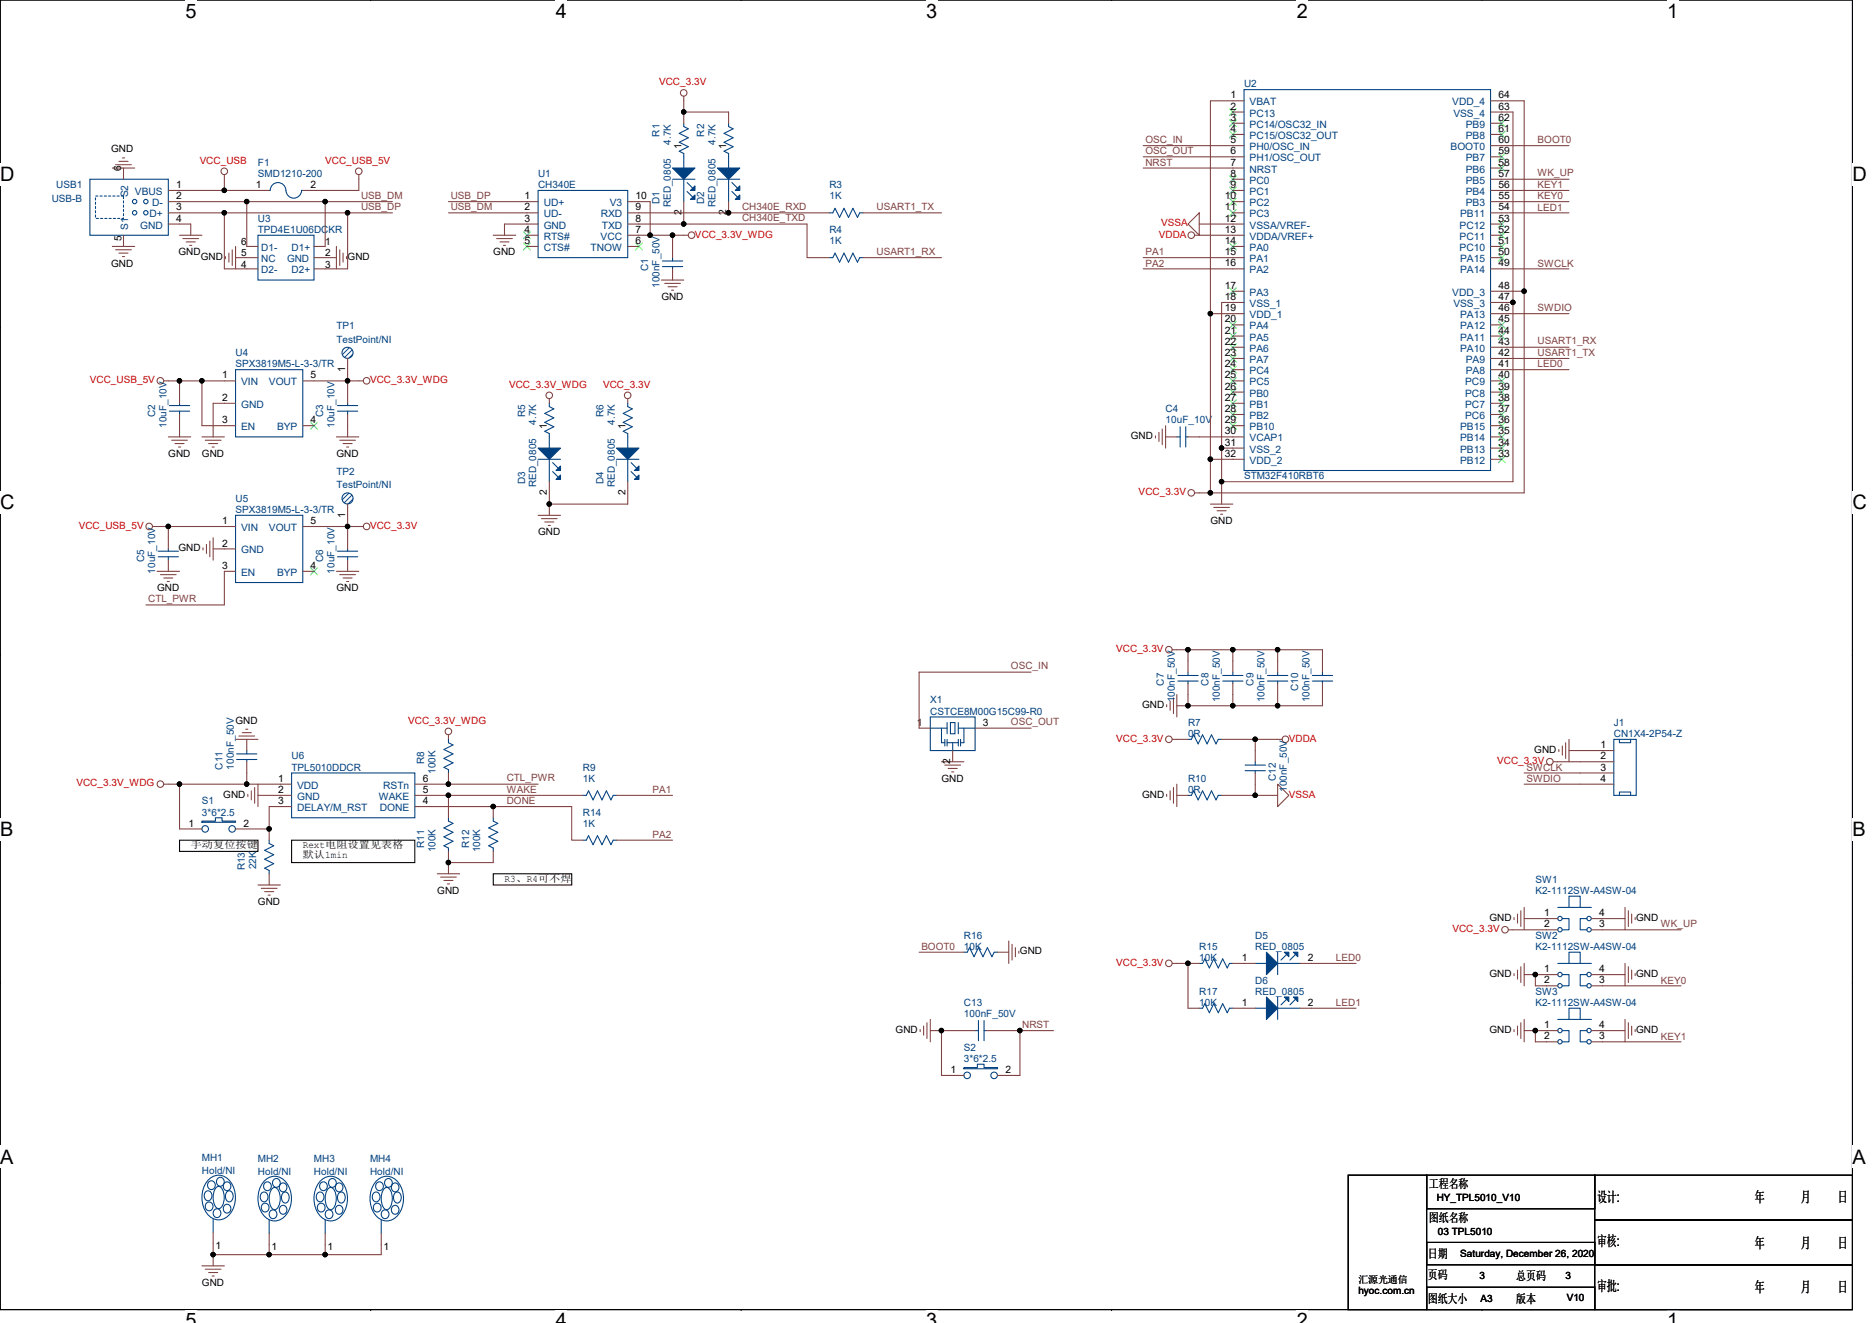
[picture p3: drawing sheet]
<svg xmlns="http://www.w3.org/2000/svg" width="297mm" height="210mm" viewBox="0 0 297 210" stroke-linecap="round" stroke-linejoin="round" font-family="sans-serif">
<path d="M0 0h293.9v207.9h-293.9z" fill="none" stroke="#000" stroke-width=".17"/>
<g fill="#fff">
<path d="M29.4 0h1.8v3.5h-1.8z"/>
<path d="M29.4 207.9h1.8v2h-1.8z"/>
</g>
<path d="M58.8 0h.1M58.8 207.9h.1" fill="none" stroke="#000" stroke-width=".17"/>
<g fill="#fff">
<path d="M88.2 0h1.8v3.5h-1.8z"/>
<path d="M88.2 207.9h1.8v2h-1.8z"/>
</g>
<path d="M117.6 0h.1M117.6 207.9h.1" fill="none" stroke="#000" stroke-width=".17"/>
<g fill="#fff">
<path d="M147 0h1.7v3.5h-1.7z"/>
<path d="M147 207.9h1.7v2h-1.7z"/>
</g>
<path d="M176.4 0h.1M176.4 207.9h.1" fill="none" stroke="#000" stroke-width=".17"/>
<g fill="#fff">
<path d="M205.8 0h1.7v3.5h-1.7z"/>
<path d="M205.8 207.9h1.7v2h-1.7z"/>
</g>
<path d="M235.2 0h.1M235.2 207.9h.1" fill="none" stroke="#000" stroke-width=".17"/>
<g fill="#fff">
<path d="M264.5 0h1.8v3.5h-1.8z"/>
<path d="M264.5 207.9h1.8v2h-1.8z"/>
<path d="M0 26h2.3v3.5h-2.3z"/>
<path d="M293.9 26h2.3v3.5h-2.3z"/>
<path d="M0 77.9h2.3v3.5h-2.3z"/>
<path d="M293.9 77.9h2.3v3.5h-2.3z"/>
</g>
<path d="M0 52h.1M293.9 52h.1" fill="none" stroke="#000" stroke-width=".17"/>
<g fill="#fff">
<path d="M0 129.9h2.1v3.5h-2.1z"/>
<path d="M293.9 129.9h2.1v3.5h-2.1z"/>
</g>
<path d="M0 103.9h.1M293.9 103.9h.1" fill="none" stroke="#000" stroke-width=".17"/>
<g fill="#fff">
<path d="M0 181.9h2.2v3.5h-2.2z"/>
<path d="M293.9 181.9h2.2v3.5h-2.2z"/>
</g>
<path d="M28.5 133.3h12.4v1.8h-12.4zM46.3 133.3h19.5v3.6h-19.5zM78.3 138.7h12.4v1.8h-12.4zM0 155.9h.1M293.9 155.9h.1M213.9 186.5h12.5v21.4h-12.5zM226.4 197.2h26.6v3.5h-26.6zM226.4 186.5h26.6v5.4h-26.6zM253 186.5h40.9v7.1h-40.9zM253 193.6h40.9v7.1h-40.9zM226.4 204.3h26.6v3.6h-26.6zM253 200.7h40.9v7.2h-40.9z" fill="none" stroke="#000" stroke-width=".17"/>
<g fill="none" stroke="#804040" stroke-width=".17">
<path d="M108.5 15.3v.7M17.8 39.1h3.6M17.8 26.7h3.6M18.3 39.6h2.5M18.3 26.1h2.5M18.9 25.6h1.4M19.4 25.1h.4M28.5 37.3h3.5M29 37.9h2.5M29.5 38.4h1.5M30.1 38.9h.3M35.6 27.7v.7"/>
<path d="M36.8 39.6v2.5M37.4 39.1v3.6M53.4 39.1v3.6M53.9 39.6v2.5M56.9 27.7v.7M78.3 37.3h3.5M78.8 37.9h2.5M79.3 38.4h1.5M79.9 38.9h.3M108.5 37.3h.7M189.6 37.3h.7M190.3 33.8v3.5l-1.8-1.7z"/>
<path d="M18.9 40.2h1.4M19.4 40.7h.4M35.8 40.7v.4M36.3 40.2v1.4M54.4 40.2v1.4M55 40.7v.4M104.9 44.4h3.6M105.5 45h2.5M106 45.5h1.4M106.5 46.1h.4M26 60.5h.7M26.7 69.3h3.6"/>
<path d="M27.2 69.9h2.5M27.8 70.4h1.4M28.3 71h.4M32 69.3h3.6M32.6 69.9h2.5M33.1 70.4h1.4M33.7 71h.3M35.6 60.5h1.8M35.6 64h1.8M35.6 67.6h1.8M48 67.6h1.8M48 60.5h1.8"/>
<path d="M53.4 69.3h3.5M53.9 69.9h2.5M54.4 70.4h1.5M55 71h.3M56.9 60.5h.8M87.2 63.3v.7M99.6 63.3v.7M183.3 69.2v.3M183.9 68.6v1.5M184.4 68.1v2.5M185 67.6v3.5M189.6 78.2h.7"/>
<path d="M24.2 83.6h.7M24.9 90.7h3.6M25.5 91.2h2.5M26 91.7h1.4M26.5 92.3h.4M32.2 87v.3M32.8 86.4v1.4M33.3 85.9v2.5M33.8 85.3v3.6M35.6 83.6h1.8M35.6 87.1h1.8M35.6 90.7h1.8"/>
<path d="M48 90.7h1.8M48 83.6h1.8M53.4 90.7h3.5M53.9 91.2h2.5M54.4 91.7h1.5M55 92.3h.3M56.9 83.6h.8M85.4 81.8h3.5M85.9 82.3h2.5M86.4 82.8h1.5M87 83.4h.3M192.1 80h3.5"/>
<path d="M192.6 80.5h2.5M193.1 81.1h1.5M193.7 81.6h.3M37.4 117.3h3.5M37.9 116.8h2.5M38.4 116.3h1.5M39 115.7h.3M71.2 116.6v.7M185.1 111.8v.4M185.7 111.3v1.4M186 103.1h.7M186 117.3h.7"/>
<path d="M186.2 110.8v2.5M186.7 110.2v3.6M202.7 117.3h.8M202.7 108.5v1.7M202.7 104.9v1.8M209.8 108.5v1.7M209.8 104.9v1.8M247.4 119v.3M247.9 118.4v1.4M248.4 117.9v2.5M249 117.3v3.6M26 124.5h.7"/>
<path d="M39.3 126.1v.3M39.9 125.5v1.5M40.4 125v2.5M40.9 124.5v3.5M69.4 138.7h3.5M69.9 139.2h2.5M70.4 139.7h1.5M92.5 126.2h.1M92.5 133.3h.1M97.8 126.2h.1M97.8 133.3h.1M149.4 120.9h3.5"/>
<path d="M149.9 121.4h2.5M150.4 122h1.5M151 122.5h.3M185.1 126.1v.3M185.7 125.5v1.5M186.2 125v2.5M186.7 124.5v3.5M202.7 124.5l1.8 1.7-1.8 1.8zM246.5 120.9h.7M40.9 140.5h3.6M41.5 141h2.5M42 141.5h1.4"/>
<path d="M42.5 142.1h.4M71 140.3h.3M160.1 149.4v3.5M160.6 149.9v2.5M161.1 150.4v1.4M161.7 151v.3M186 152.9h.7M190.3 152.9h.1M195.6 152.9h.1M239.3 147.6h.8M240.2 145.6v.4M240.2 154.5v.4"/>
<path d="M240.8 145.1v1.4M240.8 154v1.4M241.3 144.5v2.5M241.3 153.4v2.5M241.8 144v3.6M241.8 152.9v3.6M245.4 154.7h1.8M245.4 156.5h1.8M252.5 154.7h1.8M252.5 156.5h1.8M257.8 144v3.6M257.8 152.9v3.6"/>
<path d="M258.4 144.5v2.5M258.4 153.4v2.5M258.9 145.1v1.4M258.9 154v1.4M259.5 145.6v.4M259.5 154.5v.4M146 163.4v.3M146.6 162.9v1.4M147.1 162.3v2.5M147.6 161.8v3.6M240.2 163.4v.3M240.8 162.9v1.4"/>
<path d="M241.3 162.3v2.5M241.8 161.8v3.6M257.8 161.8v3.6M258.4 162.3v2.5M258.9 162.9v1.4M259.5 163.4v.3M42.7 195.7v1.8M60.5 195.7v1.8M32 200.9h3.6M32.6 201.4h2.5M33.1 202h1.4M33.7 202.5h.3"/>
<circle cx="108.5" cy="14.7" r=".52"/>
<circle cx="35.6" cy="27.2" r=".52"/>
<circle cx="56.9" cy="27.2" r=".52"/>
<circle cx="109.7" cy="37.3" r=".52"/>
<circle cx="189" cy="37.3" r=".52"/>
<circle cx="25.4" cy="60.4" r=".52"/>
<circle cx="58.2" cy="60.4" r=".52"/>
<circle cx="87.1" cy="62.7" r=".52"/>
<circle cx="99.6" cy="62.7" r=".52"/>
<circle cx="189" cy="78.2" r=".52"/>
<circle cx="23.7" cy="83.6" r=".52"/>
<circle cx="58.2" cy="83.6" r=".52"/>
<circle cx="71.1" cy="116.1" r=".52"/>
<circle cx="185.5" cy="103.1" r=".52"/>
<circle cx="185.5" cy="117.3" r=".52"/>
<circle cx="204" cy="117.3" r=".52"/>
<circle cx="25.4" cy="124.4" r=".52"/>
<circle cx="245.9" cy="120.9" r=".52"/>
<circle cx="185.5" cy="152.9" r=".52"/>
<circle cx="238.8" cy="147.6" r=".52"/>
</g>
<g fill="none" stroke="#004080" stroke-width=".17">
<path d="M37.4 58.7h10.6v10.6h-10.6zM37.4 81.8h10.6v10.7h-10.6zM201.1 107.2h3.2M201.1 108.1h3.2M202.7 108.1v.4M202.7 106.7v.5M208.2 107.2h3.3M208.2 108.1h3.3M209.8 108.1v.4M209.8 106.7v.5M92.5 126.2h.5l.4-.7 .7 1.5 .7-1.5 .7 1.5 .7-1.5 .7 1.5 .4-.8h.5M92.5 133.4h.5l.4-.8 .7 1.5 .7-1.5 .7 1.5 .7-1.5 .7 1.5 .4-.7h.5"/>
<path d="M190.3 152.9h.5l.4-.7 .7 1.4 .7-1.4 .7 1.4 .7-1.4 .7 1.4 .4-.7h.5M247.2 152.9h5.3M247.9 154.7h1.1v1.8h-1.1M249 152.9v-1.8h1.7v1.8M251.8 154.7h-1.1v1.8h1.1M41.5 189.4a.61 .61 0 0 1 .7-.1 .61 .61 0 0 1 .3 .7 .63 .63 0 0 1-.6 .8 .63 .63 0 0 1-.6-.8zM41.6 191.2a.64 .64 0 0 1 .9 0 .64 .64 0 0 1 0 .9 .64 .64 0 0 1-.9 .1 .8 .8 0 0 1 0-1zM41.9 187.5a2.23 2.23 0 0 1 3.8 .5 4.2 4.2 0 0 1-1 5.4 2.24 2.24 0 0 1-3.2-.9 4.4 4.4 0 0 1 .4-5zM42 187.8a.64 .64 0 0 1 .9 0 .64 .64 0 0 1 0 .9 .64 .64 0 0 1-.9 .1 .8 .8 0 0 1 0-1zM42.7 193.6v2.1M42.9 192.2a.64 .64 0 0 1 .9 .1 .64 .64 0 0 1 0 .9 .64 .64 0 0 1-.9 0 .8 .8 0 0 1 0-1zM43.3 188.6l.3-.1a1.23 1.23 0 0 1 .8 1.2 2.59 2.59 0 0 1-.5 2.2l-.3 .1a1.23 1.23 0 0 1-.8-1.2 2.59 2.59 0 0 1 .5-2.2z"/>
<path d="M43.4 187.2a.64 .64 0 0 1 .9 .1 .64 .64 0 0 1 0 .9 .64 .64 0 0 1-.9 0 .8 .8 0 0 1 0-1zM44.5 191.5a.64 .64 0 0 1 .9 .1 .64 .64 0 0 1 0 .8 .64 .64 0 0 1-.9 .1 .83 .83 0 0 1 0-1zM44.5 188a.64 .64 0 0 1 .9 0 .64 .64 0 0 1 0 .9 .64 .64 0 0 1-.9 .1 .83 .83 0 0 1 0-1zM44.8 189.4a.62 .62 0 0 1 .8-.1 .62 .62 0 0 1 .3 .8 .7 .7 0 0 1-.9 .8 1.09 1.09 0 0 1-.2-1.5zM59.2 189.4a.61 .61 0 0 1 .8-.1 .61 .61 0 0 1 .3 .7 .63 .63 0 0 1-.6 .8 .63 .63 0 0 1-.6-.8zM59.4 191.2a.64 .64 0 0 1 .9 0 .64 .64 0 0 1 0 .9 .64 .64 0 0 1-.9 .1 .8 .8 0 0 1 0-1zM59.7 187.5a2.23 2.23 0 0 1 3.7 .5 4.2 4.2 0 0 1-.9 5.4 2.24 2.24 0 0 1-3.2-.9 4.4 4.4 0 0 1 .4-5zM59.8 187.8a.64 .64 0 0 1 .9 0 .64 .64 0 0 1 0 .9 .64 .64 0 0 1-.9 .1 .8 .8 0 0 1 0-1zM60.5 193.6v2.1M60.7 192.2a.64 .64 0 0 1 .8 .1 .64 .64 0 0 1 0 .9 .64 .64 0 0 1-.8 0 .8 .8 0 0 1 0-1zM61.1 188.6l.3-.1a1.23 1.23 0 0 1 .8 1.2 2.59 2.59 0 0 1-.6 2.2l-.2 .1a1.23 1.23 0 0 1-.9-1.2 2.59 2.59 0 0 1 .6-2.2zM61.2 187.2a.64 .64 0 0 1 .9 .1 .64 .64 0 0 1 0 .9 .64 .64 0 0 1-.9 0 .8 .8 0 0 1 0-1z"/>
<path d="M62.3 191.5a.64 .64 0 0 1 .8 .1 .64 .64 0 0 1 0 .8 .64 .64 0 0 1-.8 .1 .83 .83 0 0 1 0-1zM62.3 188a.64 .64 0 0 1 .8 0 .64 .64 0 0 1 0 .9 .64 .64 0 0 1-.8 .1 .83 .83 0 0 1 0-1zM62.6 189.4a.62 .62 0 0 1 .8-.1 .62 .62 0 0 1 .3 .8 .7 .7 0 0 1-.9 .8 1.09 1.09 0 0 1-.2-1.5z"/>
<circle cx="247.5" cy="154.7" r=".35"/>
<circle cx="247.5" cy="156.5" r=".35"/>
<circle cx="252.1" cy="154.7" r=".35"/>
<circle cx="252.1" cy="156.5" r=".35"/>
</g>
<path d="M49.3 67l1.1 1.1M50.4 67l-1.1 1.1M49.3 90.1l1.1 1.1M50.4 90.1l-1.1 1.1" fill="none" stroke="#0f0" stroke-width=".16"/>
<circle cx="55.1" cy="79.1" r=".88" fill="#fff"/>
<g fill="#004080" stroke="#004080" stroke-width=".17">
<path d="M201 151.1l1.7 1.8-1.7 1.8z" fill-rule="evenodd"/>
<path d="M203.8 151.1h.7v.7z" fill-rule="evenodd"/>
<path d="M205.2 151.1h.7v.7z" fill-rule="evenodd"/>
<path d="M97.8 71.1h3.6l-1.8 1.8z" fill-rule="evenodd"/>
<path d="M101.4 74v.7h-.7z" fill-rule="evenodd"/>
<path d="M100.7 76.1l.7-.7v.7z" fill-rule="evenodd"/>
<circle cx="55.1" cy="79.1" r=".88"/>
</g>
<path d="M87.2 64h.1M87.2 69.3h.1M99.6 69.3h.1M99.6 76.5h.1M26.7 85.3v1.8M26.7 88.9v1.8M55.2 80v1.8M152.9 151.1h.1M158.3 151.1h.1M197.4 152.9h1.8M206.3 152.9h1.8" fill="none" stroke="#804040" stroke-width=".17"/>
<g fill="none" stroke="#004080" stroke-width=".17">
<path d="M87.2 64v.5l.7 .4-1.5 .7 1.5 .7-1.5 .7 1.5 .7-1.5 .8 .8 .3v.5M97.8 72.9h3.6M99.6 69.3v1.8M99.6 72.9v3.6M100.1 73.4l.9 .9M100.1 74.8l.9 .9M25.1 88.4h3.2M25.1 87.5h3.2M26.7 87.1v.4M26.7 88.4v.5M152.9 151.1h.6l.3-.7 .8 1.4 .7-1.4 .7 1.4 .7-1.4 .7 1.4 .4-.7h.5M199.2 152.9h1.8"/>
<path d="M202.7 151.1v3.6M202.7 152.9h3.6M204.1 151.5l-.8 .9M205.6 151.5l-.9 .9"/>
</g>
<circle cx="55.1" cy="56" r=".88" fill="#fff"/>
<g fill="#004080" stroke="#004080" stroke-width=".17">
<path d="M85.4 71.1h3.5l-1.7 1.8z" fill-rule="evenodd"/>
<path d="M88.9 74v.7h-.7z" fill-rule="evenodd"/>
<path d="M88.2 76.1l.7-.7v.7z" fill-rule="evenodd"/>
<path d="M106.7 26.7h3.6l-1.8 1.7z" fill-rule="evenodd"/>
<path d="M110.3 29.5v.7h-.7z" fill-rule="evenodd"/>
<path d="M109.6 31.6l.7-.7v.7z" fill-rule="evenodd"/>
<path d="M113.8 26.7h3.6l-1.8 1.7z" fill-rule="evenodd"/>
<path d="M117.4 29.5v.7h-.7z" fill-rule="evenodd"/>
<path d="M116.7 31.6l.7-.7v.7z" fill-rule="evenodd"/>
<path d="M201 158.2l1.7 1.8-1.7 1.8z" fill-rule="evenodd"/>
<path d="M203.8 158.2h.7v.8z" fill-rule="evenodd"/>
<path d="M205.2 158.2h.7v.8z" fill-rule="evenodd"/>
<circle cx="55.1" cy="56" r=".88"/>
</g>
<g fill="none" stroke="#804040" stroke-width=".17">
<path d="M108.5 19.6h.1M108.5 16v1.8M108.5 17.8v1.8M108.5 17.8h7.1v1.8M115.6 19.6h.1M195.6 17.8h1.8M195.6 19.6h1.8M197.4 16h-5.3v33.8M236.5 19.6h1.8M236.5 17.8h3.6v30.2M236.5 16h5.3v30.2M19.6 37.3v1.8"/>
<path d="M19.6 26.7v1.7M26.7 30.2h8.9M26.7 32h12.5M26.7 33.8h8.9M26.7 35.6h3.6v1.7M35.6 33.8h19.6M35.6 33.8v8.9h5.3M35.6 28.4v1.8M39.2 32v7.1h1.7M39.2 32h12.4M42.7 30.2h-7.1M51.6 32v7.1h-1.8"/>
<path d="M51.6 32h10.7M55.2 33.8v8.9h-5.4M55.2 33.8h7.1M56.9 28.4v1.8h-8.9M71.2 32h14.2M71.2 33.8h14.2M83.6 37.3h1.8M83.6 39.1h1.8M85.4 35.6h-5.4v1.7M99.6 39.1h1.8M99.6 37.3h3.6M99.6 33.8h16"/>
<path d="M99.6 32h3.6v5.3M103.2 37.3h3.5M106.7 37.3v3.6M106.7 37.3h1.8M108.5 24.9h.1M108.5 32h.1M108.5 35.6h-8.9M108.5 32v3.6M108.5 35.6h19.6v5.3h3.5M115.6 24.9h.1M115.6 32h.1M115.6 32v1.8"/>
<path d="M115.6 33.8h16M131.6 33.8h.1M136.9 33.8h.1M136.9 33.8h12.5M181.4 24.9h16M181.4 26.7h16M181.4 23.1h16M190.3 35.6h7.1M195.6 21.3h1.8M195.6 28.4h1.8M195.6 30.2h1.8M195.6 32h1.8"/>
<path d="M195.6 33.8h1.8M195.6 39.1h1.8M197.4 37.3h-7.1M236.5 39.1h1.8M236.5 37.3h1.8M236.5 35.6h1.8M236.5 33.8h12.5M236.5 32h12.5M236.5 30.2h12.5M236.5 28.4h12.5M236.5 26.7h1.8M236.5 24.9h1.8"/>
<path d="M236.5 23.1h12.5M236.5 21.3h1.8M40.9 40.9h-3.5M49.8 40.9h3.6M55.2 56.9v3.6M106.7 42.7v1.7M131.6 40.9h.1M136.9 40.9h.1M136.9 40.9h12.5M181.4 42.7h16M181.4 40.9h16M192.1 49.8v23.1"/>
<path d="M192.1 49.8h5.3M193.8 48h3.6M193.8 48v23.1M195.6 46.2h1.8M195.6 51.6h1.8M195.6 53.3h1.8M195.6 55.1h1.8M195.6 56.9h1.8M195.6 58.7h1.8M236.5 58.7h12.5M236.5 56.9h12.5M236.5 55.1h12.5"/>
<path d="M236.5 53.3h1.8M236.5 51.6h1.8M236.5 49.8h12.5M236.5 48h3.6M236.5 46.2h5.3M236.5 42.7h12.5M236.5 40.9h1.8M240.1 48v28.5h-46.3v-5.4h3.6M241.8 46.2v32h-49.7M26.7 60.5h1.8M28.5 60.5v3.5M28.5 65.8v3.5"/>
<path d="M28.5 60.5h3.5M32 60.5v7.1h3.6M32 60.5h3.6M35.6 64h-1.8v5.3M49.8 60.5h5.4M55.2 65.8v3.5M55.2 60.5h1.7M55.2 60.5v3.5M87.2 69.3h.1M87.2 76.5h.1M87.2 76.5v3.5M99.6 64h.1"/>
<path d="M99.6 69.3h.1M99.6 76.5v3.5h-12.4M185 69.3h1.7M188.5 69.3h8.9M190.3 78.2h1.8M192.1 72.9v5.3M192.1 72.9h5.3M193.8 76.5v3.5M195.6 60.5h1.8M195.6 62.2h1.8M195.6 64h1.8M195.6 65.8h1.8"/>
<path d="M195.6 67.6h1.8M236.5 72.9h1.8M236.5 71.1h1.8M236.5 69.3h1.8M236.5 67.6h1.8M236.5 65.8h1.8M236.5 64h1.8M236.5 62.2h1.8M236.5 60.5h1.8M24.9 83.6h1.8M26.7 83.6v1.7M26.7 83.6h8.9"/>
<path d="M33.8 87.1h1.8M35.6 90.7v5.3h-12.4M49.8 83.6h5.4M55.2 88.9v1.8M55.2 81.8v1.8M55.2 83.6h1.7M55.2 83.6v3.5M87.2 80v1.8M39.2 117.3v1.8M71.2 117.3h.1M147.6 115.6h.1M151.2 119.1h.1"/>
<path d="M151.2 119.1v1.8M154.7 115.6h.1M154.7 115.6h8.9M163.6 106.7h-17.8v8.9h1.8M186.7 112h1.8M186.7 103.1h1.8M186.7 117.3h1.8M188.5 112h7.1M188.5 103.1h7.1M188.5 117.3h.1M188.5 108.5v3.5M188.5 103.1v3.6"/>
<path d="M193.8 117.3h5.4M193.8 117.3h.1M195.6 112h7.1M195.6 108.5v3.5M195.6 103.1h7.1M195.6 103.1v3.6M199.2 117.3v3.6M199.2 117.3h3.5M202.7 110.2v1.8M202.7 103.1h7.1v1.8M202.7 103.1v1.8M209.8 110.2v1.8h-7.1"/>
<path d="M249 119.1h7.1M26.7 124.5h1.8M28.5 124.5h10.7M28.5 124.5v7.1h3.5M32 131.6h.1M37.4 131.6h.1M37.4 131.6h5.3M39.2 120.9v3.6M39.2 124.5h7.1M40.9 126.2h5.4M42.7 133.3h.1M42.7 138.7h.1"/>
<path d="M42.7 131.6v1.7M42.7 138.7v1.8M46.3 128h-3.6v3.6M65.8 128h12.5M65.8 126.2h5.4M65.8 124.5h5.4M71.2 129.8h.1M71.2 135.1h.1M71.2 122.7h.1M71.2 135.1v1.8M71.2 136.9v1.8M71.2 124.5h14.2"/>
<path d="M71.2 122.7v1.8M78.3 129.8h.1M78.3 135.1h.1M78.3 129.8v-1.8h12.4v5.4h1.8M78.3 135.1v1.8h-7.1M92.5 126.2h-21.3v3.6M97.8 133.3h8.9M97.8 126.2h8.9M186.7 126.2h1.8M188.5 126.2h.1M193.8 126.2h5.4M193.8 126.2h.1"/>
<path d="M199.2 122.7v3.5M199.2 126.2h3.5M241.8 122.7h14.3M241.8 124.5h14.3M247.2 120.9h8.9M145.8 151.1h7.1M158.3 151.1h1.8M186.7 152.9h1.8M188.5 152.9h1.8M188.5 152.9v7.1h1.8M195.6 152.9h1.8M208.1 152.9h7.1"/>
<path d="M240.1 147.6h7.1M241.8 145.8h5.4M241.8 154.7h1.8M243.6 154.7h1.8M243.6 154.7v1.8h1.8M252.5 145.8h5.3M252.5 147.6h14.2M254.3 156.5h12.4M254.3 154.7h3.5M147.6 163.6h1.8M149.4 163.6h5.3M149.4 163.6v7.1h3.5"/>
<path d="M152.9 170.7h.1M156.5 163.6h5.3M158.3 170.7h.1M161.8 163.6h5.4M161.8 163.6v7.1h-3.5M190.3 160h.1M195.6 160h3.6M195.6 160h.1M206.3 160h8.9M241.8 163.6h1.8v1.8M243.6 163.6h3.6M243.6 165.4h3.6"/>
<path d="M252.5 163.6h5.3M252.5 165.4h14.2M33.8 195.6v3.5M42.7 199.1h-8.9v1.8M42.7 199.1h8.9M42.7 197.5v1.6M51.6 195.7v3.4M60.5 197.5v1.6h-8.9"/>
</g>
<g fill="none" stroke="#004080" stroke-width=".17">
<path d="M108.5 19.6v.5l.7 .3-1.4 .8 1.4 .7-1.4 .7 1.4 .7-1.4 .7 .7 .4v2.3M115.6 19.6v.5l.7 .3-1.4 .8 1.4 .7-1.4 .7 1.4 .7-1.4 .7 .7 .4v2.3M197.4 14.2h39.1v60.5h-39.1zM14.3 28.4h12.4v8.9h-12.4zM40.9 37.3h8.9v7.1h-8.9zM42.7 30.2h.2M42.9 30.2a1.24 1.24 0 0 1 1.2-1.2 1.24 1.24 0 0 1 1.3 1.2M45.4 30.2a1.24 1.24 0 0 0 1.2 1.3 1.24 1.24 0 0 0 1.3-1.3M47.9 30.2h.1M85.4 30.2h14.2v10.7h-14.2zM106.7 28.4h3.6M108.5 28.4v3.6"/>
<path d="M109 29l.9 .9M109 30.4l.9 .9M113.8 28.4h3.6M115.6 28.4v3.6M116.1 29l.9 .9M116.1 30.4l.9 .9M131.6 33.8h.5l.4-.7 .7 1.4 .7-1.4 .7 1.4 .7-1.4 .8 1.4 .3-.7h.5M105.1 41.4h3.2M105.1 42.3h3.2M106.7 42.3v.4M106.7 40.9v.5M131.6 40.9h.5l.4-.7 .7 1.4 .7-1.4 .7 1.4 .7-1.4 .8 1.4 .3-.7h.5"/>
<path d="M26.9 65.3h3.2M26.9 64.4h3.2M28.5 64v.4M28.5 65.3v.5M53.5 65.3h3.3M53.5 64.4h3.3M55.2 64v.4M55.2 65.3v.5M85.4 72.9h3.5M87.2 69.3v1.8M87.2 72.9v3.6M87.7 73.4l.9 .9"/>
<path d="M87.7 74.8l.9 .9M99.6 64v.5l.7 .4-1.4 .7 1.4 .7-1.4 .7 1.4 .7-1.4 .8 .7 .3v.5M186.7 69.3h.6M187.3 67.7v3.3M188.1 69.3h.4M188.1 67.7v3.3M53.5 88.4h3.3M53.5 87.5h3.3M55.2 87.1v.4M55.2 88.4v.5M37.5 119.7h3.3M39.2 119.1v.6"/>
<path d="M71.2 117.3v.6l.7 .3-1.5 .8 1.5 .7-1.5 .7 1.5 .7-1.5 .7 .8 .4v.5M147.6 113.8h7.1v5.3h-7.1zM147.6 115.6h2.7M149.4 115.6v2.3h.5M149.9 117.3v1.1M150.3 114.7v1.8M150.3 117.3v1.1M150.3 117.9h1.8M150.8 114.7h.7v1.8h-.7zM151.2 117.9v1.2M152.1 115.6h2.6M152.1 114.7v1.8"/>
<path d="M152.1 117.3v1.1M152.4 117.3v1.1M152.9 115.6v2.3h-.5M186.9 107.2h3.2M186.9 108.1h3.2M188.5 117.3h.5l.4-.7 .7 1.5 .7-1.5 .7 1.5 .7-1.5 .8 1.5 .3-.8h.5M188.5 108.1v.4M188.5 106.7v.5M194 107.2h3.2M194 108.1h3.2M195.6 108.1v.4M195.6 106.7v.5"/>
<path d="M256.1 117.3h3.5v8.9h-3.5zM257 117.3v.6h1.7v-.6M32 130.3h2.2v-.5h1v.5h2.2v.2h-5.4zM37.5 120.5h3.3M39.2 120.5v.4M42.7 133.3v.6l.7 .3-1.4 .8 1.4 .7-1.4 .7 1.4 .7-1.4 .7 .7 .4v.5M46.3 122.7h19.5v7.1h-19.5zM71.2 129.8v.5l.7 .4-1.5 .7 1.5 .7-1.5 .7 1.5 .7-1.5 .7 .8 .4v.5M78.3 129.8v.5l.7 .4-1.4 .7 1.4 .7-1.4 .7 1.4 .7-1.4 .7 .7 .4v.5M188.5 126.2h.5l.4-.7 .7 1.5 .7-1.5 .7 1.5 .7-1.5 .8 1.5 .3-.8h.5M197.6 121.4h3.2M197.6 122.3h3.2"/>
<path d="M199.2 122.3v.4M199.2 120.9v.5M257 126.2v-.5h1.7v.5M202.7 158.2v3.6M204.1 158.6l-.8 .9M205.6 158.6l-.9 .9M247.2 144h5.3M247.9 145.8h1.1v1.8h-1.1M249 144v-1.8h1.7v1.8M251.8 145.8h-1.1v1.8h1.1M152.9 169.4h2.2v-.5h1v.5h2.2v.2h-5.4zM154.7 163.6h.6"/>
<path d="M155.3 162v3.2M156.1 162v3.2M156.1 163.6h.4M190.3 160h.5l.4-.7 .7 1.4 .7-1.4 .7 1.4 .7-1.4 .7 1.4 .4-.7h.5M199.2 160h1.8M202.7 160h3.6M247.2 161.8h5.3M247.9 163.6h1.1v1.8h-1.1M249 161.8v-1.8h1.7v1.8M251.8 163.6h-1.1v1.8h1.1M32.6 189.2a.61 .61 0 0 1 .7-.1 .61 .61 0 0 1 .3 .7 .64 .64 0 0 1-.6 .8 .64 .64 0 0 1-.6-.8zM32.7 191a.64 .64 0 0 1 .9 0 .64 .64 0 0 1 0 .9 .64 .64 0 0 1-.9 .1 .8 .8 0 0 1 0-1z"/>
<path d="M33 187.3a2.23 2.23 0 0 1 3.8 .5 4.2 4.2 0 0 1-.9 5.5 2.24 2.24 0 0 1-3.3-1 4.4 4.4 0 0 1 .4-5zM33.1 187.6a.64 .64 0 0 1 .9 .1 .64 .64 0 0 1 0 .8 .64 .64 0 0 1-.9 .1 .8 .8 0 0 1 0-1zM33.8 193.4v2.2M34 192.1a.64 .64 0 0 1 .9 0 .64 .64 0 0 1 0 .9 .64 .64 0 0 1-.9 0 .8 .8 0 0 1 0-.9zM34.4 188.4l.3-.1a1.23 1.23 0 0 1 .8 1.2 2.59 2.59 0 0 1-.5 2.2l-.3 .1a1.23 1.23 0 0 1-.8-1.2 2.59 2.59 0 0 1 .5-2.2zM34.5 187.1a.65 .65 0 0 1 .9 0 .65 .65 0 0 1 0 .9 .65 .65 0 0 1-.9 .1 .82 .82 0 0 1 0-1zM35.6 187.8a.64 .64 0 0 1 .9 0 .64 .64 0 0 1 0 .9 .64 .64 0 0 1-.9 .1 .81 .81 0 0 1 0-1zM35.6 191.3a.64 .64 0 0 1 .9 .1 .64 .64 0 0 1 0 .9 .64 .64 0 0 1-.9 0 .81 .81 0 0 1 0-1zM35.9 189.2a.62 .62 0 0 1 .8-.1 .62 .62 0 0 1 .3 .8 .7 .7 0 0 1-.9 .8 1.09 1.09 0 0 1-.2-1.5zM50.4 189.4a.61 .61 0 0 1 .7-.1 .61 .61 0 0 1 .3 .7 .63 .63 0 0 1-.6 .8 .63 .63 0 0 1-.6-.8zM50.5 191.2a.64 .64 0 0 1 .9 0 .64 .64 0 0 1 0 .9 .64 .64 0 0 1-.9 .1 .8 .8 0 0 1 0-1zM50.8 187.5a2.23 2.23 0 0 1 3.7 .5 4.2 4.2 0 0 1-.9 5.4 2.24 2.24 0 0 1-3.2-.9 4.4 4.4 0 0 1 .4-5z"/>
<path d="M50.9 187.8a.64 .64 0 0 1 .9 0 .64 .64 0 0 1 0 .9 .64 .64 0 0 1-.9 .1 .8 .8 0 0 1 0-1zM51.6 193.6v2.1M51.8 192.2a.64 .64 0 0 1 .9 .1 .64 .64 0 0 1 0 .9 .64 .64 0 0 1-.9 0 .8 .8 0 0 1 0-1zM52.2 188.6l.3-.1a1.23 1.23 0 0 1 .8 1.2 2.59 2.59 0 0 1-.6 2.2l-.2 .1a1.23 1.23 0 0 1-.9-1.2 2.59 2.59 0 0 1 .6-2.2zM52.3 187.2a.64 .64 0 0 1 .9 .1 .64 .64 0 0 1 0 .9 .64 .64 0 0 1-.9 0 .8 .8 0 0 1 0-1zM53.4 191.5a.64 .64 0 0 1 .8 .1 .64 .64 0 0 1 0 .8 .64 .64 0 0 1-.8 .1 .83 .83 0 0 1 0-1zM53.4 188a.64 .64 0 0 1 .8 0 .64 .64 0 0 1 0 .9 .64 .64 0 0 1-.8 .1 .83 .83 0 0 1 0-1zM53.7 189.4a.62 .62 0 0 1 .8-.1 .62 .62 0 0 1 .3 .8 .7 .7 0 0 1-.9 .8 1.09 1.09 0 0 1-.2-1.5z"/>
<circle cx="21.4" cy="32" r=".35"/>
<circle cx="21.4" cy="33.8" r=".35"/>
<circle cx="23.1" cy="32" r=".35"/>
<circle cx="23.1" cy="33.8" r=".35"/>
<circle cx="32.6" cy="131.6" r=".52"/>
<circle cx="36.8" cy="131.6" r=".52"/>
<circle cx="247.5" cy="147.6" r=".35"/>
<circle cx="247.5" cy="145.8" r=".35"/>
<circle cx="252.1" cy="145.8" r=".35"/>
<circle cx="252.1" cy="147.6" r=".35"/>
<circle cx="153.5" cy="170.7" r=".52"/>
<circle cx="157.7" cy="170.7" r=".52"/>
<circle cx="247.5" cy="163.6" r=".35"/>
<circle cx="247.5" cy="165.3" r=".35"/>
<circle cx="252.1" cy="165.3" r=".35"/>
<circle cx="252.1" cy="163.6" r=".35"/>
</g>
<g fill="none" stroke="#0f0" stroke-width=".16">
<path d="M195.1 17.3l1.1 1M195.1 19l1.1 1.1M196.1 17.3l-1 1M196.1 19l-1 1.1M237.8 19l1 1.1M238.8 19l-1.1 1.1M83.1 36.8l1.1 1.1M83.1 38.6l1.1 1.1M84.1 36.8l-1 1.1M84.1 38.6l-1 1.1M100.9 38.6l1 1.1M101.9 38.6l-1.1 1.1"/>
<path d="M195.1 20.8l1.1 1.1M195.1 27.9l1.1 1.1M195.1 29.7l1.1 1.1M195.1 31.5l1.1 1.1M195.1 33.3l1.1 1M195.1 38.6l1.1 1.1M196.1 20.8l-1 1.1M196.1 27.9l-1 1.1M196.1 29.7l-1 1.1M196.1 31.5l-1 1.1M196.1 33.3l-1 1M196.1 38.6l-1 1.1"/>
<path d="M237.8 38.6l1 1.1M237.8 36.8l1 1.1M237.8 35l1 1.1M237.8 26.1l1 1.1M237.8 24.4l1 1M237.8 20.8l1 1.1M238.8 38.6l-1.1 1.1M238.8 36.8l-1.1 1.1M238.8 35l-1.1 1.1M238.8 26.1l-1.1 1.1M238.8 24.4l-1.1 1M238.8 20.8l-1.1 1.1"/>
<path d="M195.1 45.7l1.1 1.1M195.1 51l1.1 1.1M195.1 52.8l1.1 1.1M195.1 54.6l1.1 1.1M195.1 56.4l1.1 1M195.1 58.1l1.1 1.1M195.1 59.9l1.1 1.1M196.1 45.7l-1 1.1M196.1 51l-1 1.1M196.1 52.8l-1 1.1M196.1 54.6l-1 1.1M196.1 56.4l-1 1"/>
<path d="M196.1 58.1l-1 1.1M196.1 59.9l-1 1.1M237.8 59.9l1 1.1M237.8 52.8l1 1.1M237.8 51l1 1.1M237.8 40.4l1 1M238.8 59.9l-1.1 1.1M238.8 52.8l-1.1 1.1M238.8 51l-1.1 1.1M238.8 40.4l-1.1 1M195.1 61.7l1.1 1.1M195.1 63.5l1.1 1.1"/>
<path d="M195.1 65.3l1.1 1M195.1 67l1.1 1.1M196.1 61.7l-1 1.1M196.1 63.5l-1 1.1M196.1 65.3l-1 1M196.1 67l-1 1.1M237.8 72.4l1 1M237.8 70.6l1 1.1M237.8 68.8l1 1.1M237.8 67l1 1.1M237.8 65.3l1 1M237.8 63.5l1 1.1"/>
<path d="M237.8 61.7l1 1.1M238.8 72.4l-1.1 1M238.8 70.6l-1.1 1.1M238.8 68.8l-1.1 1.1M238.8 67l-1.1 1.1M238.8 65.3l-1.1 1M238.8 63.5l-1.1 1.1M238.8 61.7l-1.1 1.1"/>
</g>
<path d="M15.2 31.1h4.4v3.6h-4.4z" fill="none" stroke="#004080" stroke-width=".17" stroke-dasharray=".3 .3"/>
<g fill="#000" stroke="#000" stroke-width=".17">
<circle cx="108.5" cy="17.8" r=".35"/>
<circle cx="35.6" cy="33.8" r=".35"/>
<circle cx="35.6" cy="30.2" r=".35"/>
<circle cx="39.1" cy="32" r=".35"/>
<circle cx="51.6" cy="32" r=".35"/>
<circle cx="55.1" cy="33.8" r=".35"/>
<circle cx="103.2" cy="37.3" r=".35"/>
<circle cx="106.7" cy="37.3" r=".35"/>
<circle cx="108.5" cy="35.5" r=".35"/>
<circle cx="115.6" cy="33.8" r=".35"/>
<circle cx="192.1" cy="49.8" r=".35"/>
<circle cx="240.1" cy="48" r=".35"/>
<circle cx="241.8" cy="46.2" r=".35"/>
<circle cx="28.5" cy="60.4" r=".35"/>
<circle cx="32" cy="60.4" r=".35"/>
<circle cx="55.1" cy="60.4" r=".35"/>
<circle cx="87.1" cy="80" r=".35"/>
<circle cx="192.1" cy="78.2" r=".35"/>
<circle cx="192.1" cy="72.9" r=".35"/>
<circle cx="193.8" cy="76.4" r=".35"/>
<circle cx="193.8" cy="71.1" r=".35"/>
<circle cx="26.7" cy="83.6" r=".35"/>
<circle cx="55.1" cy="83.6" r=".35"/>
<circle cx="188.5" cy="103.1" r=".35"/>
<circle cx="188.5" cy="112" r=".35"/>
<circle cx="195.6" cy="112" r=".35"/>
<circle cx="195.6" cy="103.1" r=".35"/>
<circle cx="199.2" cy="117.3" r=".35"/>
<circle cx="202.7" cy="112" r=".35"/>
<circle cx="202.7" cy="103.1" r=".35"/>
<circle cx="28.5" cy="124.4" r=".35"/>
<circle cx="39.1" cy="124.4" r=".35"/>
<circle cx="42.7" cy="131.6" r=".35"/>
<circle cx="71.1" cy="126.2" r=".35"/>
<circle cx="71.1" cy="136.9" r=".35"/>
<circle cx="71.1" cy="124.4" r=".35"/>
<circle cx="78.3" cy="128" r=".35"/>
<circle cx="199.2" cy="126.2" r=".35"/>
<circle cx="188.5" cy="152.9" r=".35"/>
<circle cx="243.6" cy="154.7" r=".35"/>
<circle cx="149.4" cy="163.6" r=".35"/>
<circle cx="161.8" cy="163.6" r=".35"/>
<circle cx="243.6" cy="163.6" r=".35"/>
<circle cx="33.8" cy="199.1" r=".35"/>
<circle cx="42.7" cy="199.1" r=".35"/>
<circle cx="51.6" cy="199.1" r=".35"/>
</g>
<g font-size="3.2">
<text x="29.4" y="2.8">5</text>
<text x="88.2" y="2.8">4</text>
<text x="147" y="2.8">3</text>
<text x="205.8" y="2.8">2</text>
<text x="264.5" y="2.8">1</text>
<text x="0" y="28.8">D</text>
<text x="293.9" y="28.8">D</text>
<text x="0" y="80.8">C</text>
<text x="293.9" y="80.8">C</text>
<text x="0" y="132.7">B</text>
<text x="293.9" y="132.7">B</text>
<text x="0" y="184.7">A</text>
<text x="293.9" y="184.7">A</text>
<text x="29.4" y="210.7">5</text>
<text x="88.2" y="210.7">4</text>
<text x="147" y="210.7">3</text>
<text x="205.8" y="210.7">2</text>
<text x="264.5" y="210.7">1</text>
</g>
<g font-size="2.3">
<text x="253.4" y="190.7">设计:</text>
<text x="278.5" y="190.7">年</text>
<text x="285.8" y="190.7">月</text>
<text x="291.6" y="190.7">日</text>
<text x="253.4" y="197.8">审核:</text>
<text x="278.5" y="198">年</text>
<text x="285.8" y="198">月</text>
<text x="291.6" y="198">日</text>
<text x="253.4" y="204.9">审批:</text>
<text x="278.5" y="205.1">年</text>
<text x="285.8" y="205.1">月</text>
<text x="291.6" y="205.1">日</text>
</g>
<g font-size="1.9">
<text x="226.7" y="188.6">工程名称</text>
<text x="226.7" y="194">图纸名称</text>
<text x="226.6" y="199.6">日期</text>
<text x="226.6" y="203">页码</text>
<text x="240.6" y="203.2">总页码</text>
<text x="226.6" y="206.8">图纸大小</text>
<text x="240.6" y="206.8">版本</text>
</g>
<g font-size="1.6" fill="#f00">
<text x="104.6" y="13.5">VCC_3.3V</text>
<text x="31.7" y="26">VCC_USB</text>
<text x="51.6" y="26">VCC_USB_5V</text>
<text x="184.2" y="35.9">VSSA</text>
<text x="110.3" y="37.7">VCC_3.3V_WDG</text>
<text x="183.9" y="37.7">VDDA</text>
<text x="14.3" y="60.8">VCC_USB_5V</text>
<text x="58.7" y="60.8">VCC_3.3V_WDG</text>
<text x="80.8" y="61.5">VCC_3.3V_WDG</text>
<text x="95.7" y="61.5">VCC_3.3V</text>
<text x="12.5" y="83.9">VCC_USB_5V</text>
<text x="58.7" y="83.9">VCC_3.3V</text>
<text x="180.7" y="78.6">VCC_3.3V</text>
<text x="177.1" y="103.5">VCC_3.3V</text>
<text x="64.8" y="114.9">VCC_3.3V_WDG</text>
<text x="177.1" y="117.7">VCC_3.3V</text>
<text x="204.5" y="117.7">VDDA</text>
<text x="12.1" y="124.8">VCC_3.3V_WDG</text>
<text x="237.6" y="121.3">VCC_3.3V</text>
<text x="204.5" y="126.6">VSSA</text>
<text x="230.5" y="147.9">VCC_3.3V</text>
<text x="177.1" y="153.3">VCC_3.3V</text>
</g>
<g font-size="1.6">
<text x="195.3" y="15.6">1</text>
<text x="195.3" y="17.4">2</text>
<text x="237.8" y="17.4">63</text>
<text x="237.8" y="15.6">64</text>
<text x="108.1" y="23.6" transform="rotate(-90 108.1 23.6)">1</text>
<text x="115.2" y="23.6" transform="rotate(-90 115.2 23.6)">1</text>
<text x="195.3" y="19.2">3</text>
<text x="195.3" y="21">4</text>
<text x="195.3" y="22.7">5</text>
<text x="237.8" y="22.7">60</text>
<text x="237.8" y="21">61</text>
<text x="237.8" y="19.2">62</text>
<text x="17.6" y="24.2">GND</text>
<text x="19.2" y="27.2" transform="rotate(-90 19.2 27.2)">6</text>
<text x="28" y="29.8">1</text>
<text x="40.6" y="29.8">1</text>
<text x="49.3" y="29.8">2</text>
<text x="195.3" y="24.5">6</text>
<text x="195.3" y="26.3">7</text>
<text x="195.3" y="28.1">8</text>
<text x="195.3" y="29.8">9</text>
<text x="237.8" y="29.8">56</text>
<text x="237.8" y="28.1">57</text>
<text x="237.8" y="26.3">58</text>
<text x="237.8" y="24.5">59</text>
<text x="28" y="35.2">4</text>
<text x="28" y="33.4">3</text>
<text x="28" y="31.6">2</text>
<text x="83.2" y="31.6">1</text>
<text x="83.2" y="33.4">2</text>
<text x="83.2" y="35.2">3</text>
<text x="100.9" y="35.2">8</text>
<text x="100.9" y="31.6">10</text>
<text x="100.9" y="33.4">9</text>
<text x="108.1" y="34.2" transform="rotate(-90 108.1 34.2)">2</text>
<text x="115.2" y="34.2" transform="rotate(-90 115.2 34.2)">2</text>
<text x="194.4" y="31.6">10</text>
<text x="194.4" y="33.4">11</text>
<text x="194.4" y="35.2">12</text>
<text x="237.8" y="35.2">53</text>
<text x="237.8" y="31.6">55</text>
<text x="237.8" y="33.4">54</text>
<text x="19.3" y="38.2" transform="rotate(-90 19.3 38.2)">5</text>
<text x="28.3" y="40.5">GND</text>
<text x="31.9" y="41.3">GND</text>
<text x="38.3" y="40.7">5</text>
<text x="38.3" y="38.9">6</text>
<text x="51.6" y="40.7">2</text>
<text x="51.6" y="38.9">1</text>
<text x="55.2" y="41.3">GND</text>
<text x="78.3" y="40.5">GND</text>
<text x="83.2" y="37">4</text>
<text x="83.2" y="38.7">5</text>
<text x="100.9" y="38.7">6</text>
<text x="100.9" y="37">7</text>
<text x="194.4" y="37">13</text>
<text x="194.4" y="38.7">14</text>
<text x="194.4" y="40.5">15</text>
<text x="237.8" y="38.7">51</text>
<text x="237.8" y="37">52</text>
<text x="237.8" y="40.5">50</text>
<text x="17.6" y="42.3">GND</text>
<text x="38.3" y="42.5">4</text>
<text x="51.6" y="42.5">3</text>
<text x="104.9" y="47.6">GND</text>
<text x="194.4" y="42.3">16</text>
<text x="194.4" y="45.8">17</text>
<text x="194.4" y="47.6">18</text>
<text x="237.8" y="47.6">47</text>
<text x="237.8" y="45.8">48</text>
<text x="237.8" y="42.3">49</text>
<text x="194.4" y="49.4">19</text>
<text x="194.4" y="51.2">20</text>
<text x="194.4" y="53">21</text>
<text x="237.8" y="53">44</text>
<text x="237.8" y="51.2">45</text>
<text x="237.8" y="49.4">46</text>
<text x="54.8" y="59.1" transform="rotate(-90 54.8 59.1)">1</text>
<text x="194.4" y="54.7">22</text>
<text x="194.4" y="56.5">23</text>
<text x="194.4" y="58.3">24</text>
<text x="237.8" y="58.3">41</text>
<text x="237.8" y="56.5">42</text>
<text x="237.8" y="54.7">43</text>
<text x="35.2" y="60.1">1</text>
<text x="35.2" y="63.6">2</text>
<text x="49.3" y="60.1">5</text>
<text x="194.4" y="60.1">25</text>
<text x="194.4" y="61.8">26</text>
<text x="194.4" y="63.6">27</text>
<text x="194.4" y="65.4">28</text>
<text x="237.8" y="65.4">37</text>
<text x="237.8" y="63.6">38</text>
<text x="237.8" y="61.8">39</text>
<text x="237.8" y="60.1">40</text>
<text x="35.2" y="67.2">3</text>
<text x="49.3" y="67.2">4</text>
<text x="86.8" y="68.1" transform="rotate(-90 86.8 68.1)">1</text>
<text x="99.2" y="68.1" transform="rotate(-90 99.2 68.1)">1</text>
<text x="179.4" y="69.7">GND</text>
<text x="194.4" y="67.2">29</text>
<text x="194.4" y="69">30</text>
<text x="194.4" y="70.7">31</text>
<text x="237.8" y="70.7">34</text>
<text x="237.8" y="69">35</text>
<text x="237.8" y="67.2">36</text>
<text x="26.7" y="72.5">GND</text>
<text x="32" y="72.5">GND</text>
<text x="53.4" y="72.5">GND</text>
<text x="194.4" y="72.5">32</text>
<text x="237.8" y="72.5">33</text>
<text x="35.2" y="83.2">1</text>
<text x="49.3" y="83.2">5</text>
<text x="54.8" y="82.2" transform="rotate(-90 54.8 82.2)">1</text>
<text x="86.8" y="78.6" transform="rotate(-90 86.8 78.6)">2</text>
<text x="99.2" y="78.6" transform="rotate(-90 99.2 78.6)">2</text>
<text x="192.1" y="83.2">GND</text>
<text x="28.3" y="87.5">GND</text>
<text x="35.2" y="86.7">2</text>
<text x="85.4" y="85">GND</text>
<text x="24.9" y="93.9">GND</text>
<text x="35.2" y="90.3">3</text>
<text x="49.3" y="90.3">4</text>
<text x="53.4" y="93.9">GND</text>
<text x="181.2" y="112.4">GND</text>
<text x="37.4" y="114.9">GND</text>
<text x="145.5" y="115.2">1</text>
<text x="156" y="115.2">3</text>
<text x="243.5" y="119.5">GND</text>
<text x="253.9" y="118.7">1</text>
<text x="44.1" y="124.1">1</text>
<text x="44.1" y="125.9">2</text>
<text x="67.1" y="124.1">6</text>
<text x="67.1" y="125.9">5</text>
<text x="149.4" y="124.1">GND</text>
<text x="150.8" y="121.3" transform="rotate(-90 150.8 121.3)">2</text>
<text x="253.9" y="120.5">2</text>
<text x="253.9" y="122.3">3</text>
<text x="253.9" y="124.1">4</text>
<text x="29.9" y="131.2">1</text>
<text x="35.4" y="126.6">GND</text>
<text x="38.6" y="131.2">2</text>
<text x="44.1" y="127.6">3</text>
<text x="67.1" y="127.6">4</text>
<text x="181.2" y="126.6">GND</text>
<text x="30.3" y="134.6">手动复位按键</text>
<text x="48" y="136.2">默认1min</text>
<text x="48" y="134.6">Rext电阻设置见表格</text>
<text x="40.9" y="143.7">GND</text>
<text x="69.4" y="141.9">GND</text>
<text x="80" y="139.9">R3、R4可不焊</text>
<text x="236.3" y="146.2">GND</text>
<text x="245" y="145.4">1</text>
<text x="245" y="147.2">2</text>
<text x="253.8" y="145.4">4</text>
<text x="253.8" y="147.2">3</text>
<text x="259.6" y="146.2">GND</text>
<text x="161.8" y="151.5">GND</text>
<text x="197" y="152.5">1</text>
<text x="207.5" y="152.5">2</text>
<text x="236.3" y="155">GND</text>
<text x="245" y="154.3">1</text>
<text x="253.8" y="154.3">4</text>
<text x="259.6" y="155">GND</text>
<text x="197" y="159.6">1</text>
<text x="207.5" y="159.6">2</text>
<text x="245" y="156.1">2</text>
<text x="253.8" y="156.1">3</text>
<text x="142.1" y="163.9">GND</text>
<text x="236.3" y="163.9">GND</text>
<text x="245" y="163.2">1</text>
<text x="245" y="165">2</text>
<text x="253.8" y="163.2">4</text>
<text x="253.8" y="165">3</text>
<text x="259.6" y="163.9">GND</text>
<text x="150.8" y="170.3">1</text>
<text x="159.5" y="170.3">2</text>
<text x="228" y="190.6">HY_TPL5010_V10</text>
<text x="228.2" y="195.9">03 TPL5010</text>
<text x="34.2" y="198.3">1</text>
<text x="43.1" y="198.4">1</text>
<text x="52" y="198.4">1</text>
<text x="60.9" y="198.4">1</text>
<text x="215.5" y="203.6">汇源光通信</text>
<text x="231.7" y="199.5">Saturday, December 26, 2020</text>
<text x="234.7" y="203.1">3</text>
<text x="248.4" y="203.1">3</text>
<text x="32" y="204.1">GND</text>
<text x="215.5" y="205.4">hyoc.com.cn</text>
<text x="234.9" y="206.6">A3</text>
<text x="248.6" y="206.4">V10</text>
</g>
<g font-size="1.6" fill="#004080">
<text x="197.4" y="13.9">U2</text>
<text x="198.3" y="16.7">VBAT</text>
<text x="230.4" y="16.7">VDD_4</text>
<text x="104.6" y="21.7" transform="rotate(-90 104.6 21.7)">R1</text>
<text x="106.4" y="22.9" transform="rotate(-90 106.4 22.9)">4.7K</text>
<text x="111.8" y="21.7" transform="rotate(-90 111.8 21.7)">R2</text>
<text x="113.5" y="22.9" transform="rotate(-90 113.5 22.9)">4.7K</text>
<text x="198.3" y="18.5">PC13</text>
<text x="198.3" y="20.3">PC14/OSC32_IN</text>
<text x="198.3" y="22.1">PC15/OSC32_OUT</text>
<text x="198.3" y="23.8">PH0/OSC_IN</text>
<text x="230.2" y="23.8">BOOT0</text>
<text x="230.6" y="18.5">VSS_4</text>
<text x="232.6" y="22.1">PB8</text>
<text x="232.6" y="20.3">PB9</text>
<text x="8.9" y="29.9">USB1</text>
<text x="40.9" y="26.3">F1</text>
<text x="40.9" y="28.1">SMD1210-200</text>
<text x="85.4" y="28.1">U1</text>
<text x="85.4" y="29.9">CH340E</text>
<text x="131.6" y="29.9">R3</text>
<text x="198.3" y="25.6">PH1/OSC_OUT</text>
<text x="198.3" y="27.4">NRST</text>
<text x="198.3" y="29.2">PC0</text>
<text x="232.6" y="29.2">PB5</text>
<text x="232.6" y="27.4">PB6</text>
<text x="232.6" y="25.6">PB7</text>
<text x="8.2" y="32">USB-B</text>
<text x="20.3" y="31.3" transform="rotate(-90 20.3 31.3)">S2</text>
<text x="21.4" y="30.9">VBUS</text>
<text x="23.7" y="34.5">D+</text>
<text x="24.1" y="32.7">D-</text>
<text x="40.9" y="35.2">U3</text>
<text x="86.3" y="32.7">UD+</text>
<text x="86.3" y="34.5">UD-</text>
<text x="95.4" y="34.5">RXD</text>
<text x="96.7" y="32.7">V3</text>
<text x="104.6" y="32.4" transform="rotate(-90 104.6 32.4)">D1</text>
<text x="106.4" y="32.9" transform="rotate(-90 106.4 32.9)">RED_0805</text>
<text x="111.8" y="32.4" transform="rotate(-90 111.8 32.4)">D2</text>
<text x="113.5" y="32.9" transform="rotate(-90 113.5 32.9)">RED_0805</text>
<text x="131.6" y="31.6">1K</text>
<text x="198.3" y="30.9">PC1</text>
<text x="198.3" y="32.7">PC2</text>
<text x="198.3" y="34.5">PC3</text>
<text x="231.7" y="34.5">PB11</text>
<text x="232.6" y="32.7">PB3</text>
<text x="232.6" y="30.9">PB4</text>
<text x="20.3" y="36.4" transform="rotate(-90 20.3 36.4)">S1</text>
<text x="22.2" y="36.3">GND</text>
<text x="40.9" y="37">TPD4E1U06DCKR</text>
<text x="41.5" y="41.6">NC</text>
<text x="41.5" y="39.8">D1-</text>
<text x="45.5" y="41.6">GND</text>
<text x="46.3" y="39.8">D1+</text>
<text x="86.3" y="36.3">GND</text>
<text x="86.3" y="38.1">RTS#</text>
<text x="86.3" y="39.8">CTS#</text>
<text x="93.7" y="39.8">TNOW</text>
<text x="95.3" y="38.1">VCC</text>
<text x="95.5" y="36.3">TXD</text>
<text x="131.6" y="37">R4</text>
<text x="131.6" y="38.8">1K</text>
<text x="198.3" y="36.3">VSSA/VREF-</text>
<text x="198.3" y="38.1">VDDA/VREF+</text>
<text x="198.3" y="39.8">PA0</text>
<text x="198.3" y="41.6">PA1</text>
<text x="231.6" y="39.8">PC10</text>
<text x="231.6" y="38.1">PC11</text>
<text x="231.6" y="36.3">PC12</text>
<text x="231.7" y="41.6">PA15</text>
<text x="41.5" y="43.4">D2-</text>
<text x="46.3" y="43.4">D2+</text>
<text x="102.9" y="43" transform="rotate(-90 102.9 43)">C1</text>
<text x="104.6" y="45.7" transform="rotate(-90 104.6 45.7)">100nF_50V</text>
<text x="198.3" y="43.4">PA2</text>
<text x="198.3" y="46.9">PA3</text>
<text x="230.4" y="46.9">VDD_3</text>
<text x="231.7" y="43.4">PA14</text>
<text x="53.4" y="52.3">TP1</text>
<text x="198.3" y="48.7">VSS_1</text>
<text x="198.3" y="50.5">VDD_1</text>
<text x="198.3" y="52.3">PA4</text>
<text x="230.6" y="48.7">VSS_3</text>
<text x="231.7" y="52.3">PA12</text>
<text x="231.7" y="50.5">PA13</text>
<text x="37.4" y="56.5">U4</text>
<text x="37.4" y="58.3">SPX3819M5-L-3-3/TR</text>
<text x="53.4" y="54.4">TestPoint/NI</text>
<text x="198.3" y="54.1">PA5</text>
<text x="198.3" y="55.8">PA6</text>
<text x="198.3" y="57.6">PA7</text>
<text x="198.3" y="59.4">PC4</text>
<text x="231.7" y="55.8">PA10</text>
<text x="231.7" y="54.1">PA11</text>
<text x="232.6" y="59.4">PA8</text>
<text x="232.6" y="57.6">PA9</text>
<text x="38.3" y="61.2">VIN</text>
<text x="38.3" y="64.7">GND</text>
<text x="42.7" y="61.2">VOUT</text>
<text x="185" y="65.4">C4</text>
<text x="198.3" y="61.2">PC5</text>
<text x="198.3" y="62.9">PB0</text>
<text x="198.3" y="64.7">PB1</text>
<text x="232.5" y="64.7">PC7</text>
<text x="232.5" y="62.9">PC8</text>
<text x="232.5" y="61.2">PC9</text>
<text x="24.6" y="66.1" transform="rotate(-90 24.6 66.1)">C2</text>
<text x="26.4" y="67.9" transform="rotate(-90 26.4 67.9)">10uF_10V</text>
<text x="38.3" y="68.3">EN</text>
<text x="44" y="68.3">BYP</text>
<text x="51.3" y="66.1" transform="rotate(-90 51.3 66.1)">C3</text>
<text x="53.1" y="67.9" transform="rotate(-90 53.1 67.9)">10uF_10V</text>
<text x="83.3" y="66.1" transform="rotate(-90 83.3 66.1)">R5</text>
<text x="85.1" y="67.4" transform="rotate(-90 85.1 67.4)">4.7K</text>
<text x="95.8" y="66.1" transform="rotate(-90 95.8 66.1)">R6</text>
<text x="97.5" y="67.4" transform="rotate(-90 97.5 67.4)">4.7K</text>
<text x="185" y="67.2">10uF_10V</text>
<text x="198.3" y="66.5">PB2</text>
<text x="198.3" y="68.3">PB10</text>
<text x="198.3" y="70.1">VCAP1</text>
<text x="198.3" y="71.8">VSS_2</text>
<text x="231.7" y="71.8">PB13</text>
<text x="231.7" y="70.1">PB14</text>
<text x="231.7" y="68.3">PB15</text>
<text x="232.5" y="66.5">PC6</text>
<text x="53.4" y="75.4">TP2</text>
<text x="53.4" y="77.5">TestPoint/NI</text>
<text x="83.3" y="76.8" transform="rotate(-90 83.3 76.8)">D3</text>
<text x="85.1" y="77.3" transform="rotate(-90 85.1 77.3)">RED_0805</text>
<text x="95.8" y="76.8" transform="rotate(-90 95.8 76.8)">D4</text>
<text x="97.5" y="77.3" transform="rotate(-90 97.5 77.3)">RED_0805</text>
<text x="197.4" y="76.1">STM32F410RBT6</text>
<text x="198.3" y="73.6">VDD_2</text>
<text x="231.7" y="73.6">PB12</text>
<text x="37.4" y="79.7">U5</text>
<text x="37.4" y="81.4">SPX3819M5-L-3-3/TR</text>
<text x="22.9" y="89.3" transform="rotate(-90 22.9 89.3)">C5</text>
<text x="38.3" y="84.3">VIN</text>
<text x="38.3" y="87.8">GND</text>
<text x="42.7" y="84.3">VOUT</text>
<text x="51.3" y="89.3" transform="rotate(-90 51.3 89.3)">C6</text>
<text x="24.6" y="91" transform="rotate(-90 24.6 91)">10uF_10V</text>
<text x="38.3" y="91.4">EN</text>
<text x="44" y="91.4">BYP</text>
<text x="53.1" y="91" transform="rotate(-90 53.1 91)">10uF_10V</text>
<text x="147.6" y="111.7">X1</text>
<text x="147.6" y="113.4">CSTCE8M00G15C99-R0</text>
<text x="184.7" y="108.8" transform="rotate(-90 184.7 108.8)">C7</text>
<text x="186.4" y="111.5" transform="rotate(-90 186.4 111.5)">100nF_50V</text>
<text x="191.8" y="108.8" transform="rotate(-90 191.8 108.8)">C8</text>
<text x="193.5" y="111.5" transform="rotate(-90 193.5 111.5)">100nF_50V</text>
<text x="198.9" y="108.8" transform="rotate(-90 198.9 108.8)">C9</text>
<text x="200.7" y="111.5" transform="rotate(-90 200.7 111.5)">100nF_50V</text>
<text x="206" y="109.7" transform="rotate(-90 206 109.7)">C10</text>
<text x="207.8" y="111.5" transform="rotate(-90 207.8 111.5)">100nF_50V</text>
<text x="188.5" y="115.2">R7</text>
<text x="188.5" y="117">0R</text>
<text x="256.1" y="115.2">J1</text>
<text x="256.1" y="117">CN1X4-2P54-Z</text>
<text x="35.3" y="122.2" transform="rotate(-90 35.3 122.2)">C11</text>
<text x="37.1" y="122.2" transform="rotate(-90 37.1 122.2)">100nF_50V</text>
<text x="46.3" y="120.5">U6</text>
<text x="46.3" y="122.3">TPL5010DDCR</text>
<text x="47.2" y="125.2">VDD</text>
<text x="60.8" y="125.2">RSTn</text>
<text x="67.3" y="121.3" transform="rotate(-90 67.3 121.3)">R8</text>
<text x="69.1" y="122.9" transform="rotate(-90 69.1 122.9)">100K</text>
<text x="92.5" y="122.3">R9</text>
<text x="92.5" y="124.1">1K</text>
<text x="188.5" y="124.1">R10</text>
<text x="188.5" y="125.9">0R</text>
<text x="202.4" y="123.9" transform="rotate(-90 202.4 123.9)">C12</text>
<text x="204.2" y="125.7" transform="rotate(-90 204.2 125.7)">100nF_50V</text>
<text x="32" y="127.7">S1</text>
<text x="32" y="129.4">3*6*2.5</text>
<text x="47.2" y="127">GND</text>
<text x="47.2" y="128.7">DELAY/M_RST</text>
<text x="60.1" y="127">WAKE</text>
<text x="60.3" y="128.7">DONE</text>
<text x="92.5" y="129.4">R14</text>
<text x="92.5" y="131.2">1K</text>
<text x="40.6" y="138" transform="rotate(-90 40.6 138)">22K</text>
<text x="67.3" y="134.6" transform="rotate(-90 67.3 134.6)">R11</text>
<text x="69.1" y="135.3" transform="rotate(-90 69.1 135.3)">100K</text>
<text x="74.4" y="134.6" transform="rotate(-90 74.4 134.6)">R12</text>
<text x="76.2" y="135.3" transform="rotate(-90 76.2 135.3)">100K</text>
<text x="38.9" y="138.2" transform="rotate(-90 38.9 138.2)">R13</text>
<text x="243.6" y="140.1">SW1</text>
<text x="243.6" y="141.9">K2-1112SW-A4SW-04</text>
<text x="152.9" y="149">R16</text>
<text x="199.2" y="149">D5</text>
<text x="243.6" y="149">SW2</text>
<text x="152.9" y="150.8">10K</text>
<text x="190.3" y="150.8">R15</text>
<text x="190.3" y="152.5">10K</text>
<text x="199.2" y="150.8">RED_0805</text>
<text x="243.6" y="150.8">K2-1112SW-A4SW-04</text>
<text x="152.9" y="159.7">C13</text>
<text x="152.9" y="161.4">100nF_50V</text>
<text x="190.3" y="157.9">R17</text>
<text x="190.3" y="159.7">10K</text>
<text x="199.2" y="156.1">D6</text>
<text x="199.2" y="157.9">RED_0805</text>
<text x="243.6" y="157.9">SW3</text>
<text x="243.6" y="159.7">K2-1112SW-A4SW-04</text>
<text x="152.9" y="166.8">S2</text>
<text x="152.9" y="168.6">3*6*2.5</text>
<text x="32" y="184.2">MH1</text>
<text x="40.9" y="184.4">MH2</text>
<text x="49.8" y="184.4">MH3</text>
<text x="58.7" y="184.4">MH4</text>
<text x="32" y="186.3">Hold/NI</text>
<text x="40.9" y="186.5">Hold/NI</text>
<text x="49.8" y="186.5">Hold/NI</text>
<text x="58.7" y="186.5">Hold/NI</text>
</g>
<g font-size="1.6" fill="#804040">
<text x="181.8" y="22.6">OSC_IN</text>
<text x="244" y="22.8">BOOT0</text>
<text x="181.8" y="24.4">OSC_OUT</text>
<text x="181.8" y="26.3">NRST</text>
<text x="244" y="28">WK_UP</text>
<text x="244" y="29.9">KEY1</text>
<text x="57.3" y="31.5">USB_DM</text>
<text x="57.3" y="33.3">USB_DP</text>
<text x="71.5" y="31.5">USB_DP</text>
<text x="71.5" y="33.3">USB_DM</text>
<text x="117.7" y="35.1">CH340E_TXD</text>
<text x="117.7" y="33.3">CH340E_RXD</text>
<text x="139.1" y="33.3">USART1_TX</text>
<text x="244" y="31.6">KEY0</text>
<text x="244" y="33.4">LED1</text>
<text x="139.1" y="40.4">USART1_RX</text>
<text x="181.8" y="40.5">PA1</text>
<text x="181.8" y="42.3">PA2</text>
<text x="244" y="42.3">SWCLK</text>
<text x="244" y="49.4">SWDIO</text>
<text x="244" y="54.7">USART1_RX</text>
<text x="244" y="56.4">USART1_TX</text>
<text x="244" y="58.3">LED0</text>
<text x="23.5" y="95.5">CTL_PWR</text>
<text x="160.4" y="106.2">OSC_IN</text>
<text x="160.4" y="115.1">OSC_OUT</text>
<text x="80.4" y="124">CTL_PWR</text>
<text x="80.4" y="125.9">WAKE</text>
<text x="103.5" y="125.9">PA1</text>
<text x="242.2" y="122.3">SWCLK</text>
<text x="242.2" y="124.1">SWDIO</text>
<text x="80.4" y="127.7">DONE</text>
<text x="103.5" y="133">PA2</text>
<text x="263.5" y="147.1">WK_UP</text>
<text x="146.2" y="150.8">BOOT0</text>
<text x="212" y="152.5">LED0</text>
<text x="212" y="159.7">LED1</text>
<text x="263.5" y="156.1">KEY0</text>
<text x="162.2" y="163.2">NRST</text>
<text x="263.5" y="165">KEY1</text>
</g>
</svg>
